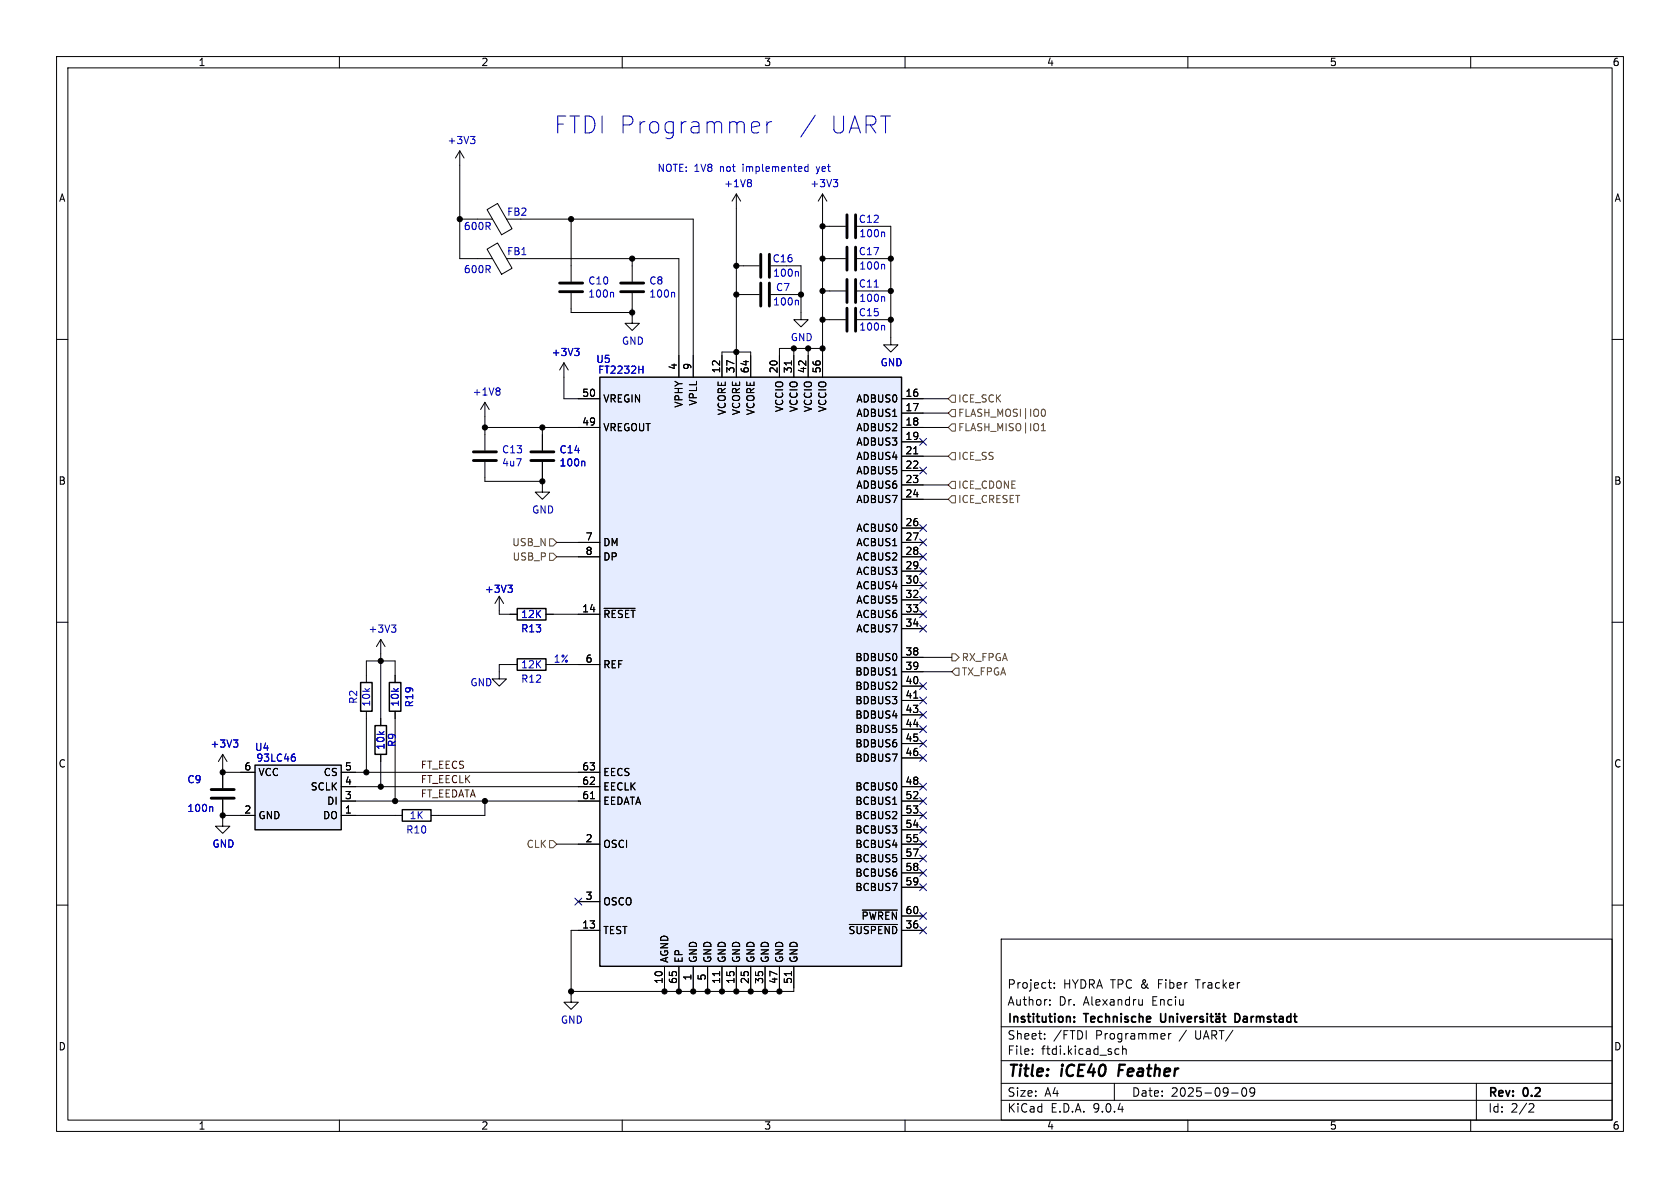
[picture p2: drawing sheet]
<svg xmlns="http://www.w3.org/2000/svg" width="297mm" height="210mm" viewBox="0 0 297 210" stroke-linecap="round" stroke-linejoin="round" font-family="sans-serif">
<g fill="none" stroke="#000" stroke-width=".18">
<path d="M10 10h277v190h-277zM12 12h273v186h-273zM60 10v2M110 10v2M160 10v2M210 10v2M260 10v2M10 60h2M285 60h2M10 110h2M90.2 117.5h1.2M96.5 117.5h1.3"/>
<path d="M285 110h2M10 160h2M177 166h108v32h-108zM185.3 173.7h.6M185.6 177.6v.1M185.6 176.8v.1M185.6 174.6l.3 .1M186.4 174.6v.1M186.4 173.8v.1M202 176.7v1M202 177.6l-.5 .1M285 160h2"/>
<path d="M60 198v2M110 198v2M160 198v2M177 194.5h108M177 191.5h108M177 187.5h108M177 181.5h108M182.5 186.3v.1M182.5 185.5v.1M184.7 183.6v.1M184.7 182.8v.1M192 182.2v1.5"/>
<path d="M197 191.5v3M197.2 186.3h.6M197.2 185.5h.6M198.5 185.5l.2-.1 .3 .1 .1 .9M198.5 184.9v1.5M206.6 182.7v1M207 182.7l-.3 .1-.1 .2M210 198v2M217.7 193.2h1.2M219.7 192.4l.2-.1a.81 .81 0 0 1 .6 .6 .81 .81 0 0 1-.3 .8l-.2 .1a.81 .81 0 0 1-.3-1.4zM221.8 192.9l-.3 .3h-.3l-.2-.3 .1-.5 .4-.1 .2 .1a.99 .99 0 0 1-.3 1.4h-.3M260 198v2"/>
<path d="M261 191.5v6.5M270.5 195.1l.5 .1 .2 .3-1 1.1h1"/>
</g>
<path d="M197.9 188.2l-.2 2" fill="none" stroke="#000" stroke-width=".4"/>
<g fill="none" stroke="#000" stroke-width=".3">
<path d="M189.9 179.8v.1M205.2 179.2v1.2l.3 .3 .4-.1 .2-.2v-1.2M206.8 179.7v1M206.8 179.8l.2-.1 .3 .1 .1 .9M208.1 179.2v.1M208.1 179.7v1M208.7 179.7l.4 1 .3-1M211.3 179.7v1M211.7 179.7l-.3 .1-.1 .2M212.7 179.8l-.4-.1-.2 .2 .1 .2 .5 .2v.3h-.6M213.4 179.2v.1M213.4 179.7v1"/>
<path d="M213.9 179.7h.6M214.1 179.2v1.3l.4 .2M215 179.8h.6v.9M215 179.2v.1M215.6 179.2v.1M216.1 179.7h.6M216.3 179.2v1.3l.4 .2M219.1 179.4l-.4-.2h-.4v1.5h.4l.4-.2M189.9 180.5v.2M209.9 180.2l.7-.2v-.2l-.5-.1-.2 .2 .1 .7h.6M215.6 180l-.5 .1a.29 .29 0 0 0-.2 .3 .29 .29 0 0 0 .2 .3l.5-.1"/>
</g>
<path d="M91.4 116.5h5.1v2h-5.1z" fill="none" stroke="#020000" stroke-width=".25"/>
<path d="M101 175.9v1.3h1.2l-1.2 1.2-1.3-1.2h1.3" fill="none" stroke="#020000" stroke-width=".18"/>
<path d="M45.1 135.3h15.2v11.4h-15.2z" fill="#e5ecff"/>
<path d="M91.4 107.6h5.1v2h-5.1zM45.1 135.3h15.2v11.4h-15.2zM63.8 120.7h2v5h-2zM66.3 128.3h2v5.1h-2zM68.8 120.7h2.1v5h-2.1zM71.1 143.1h5.1v2.1h-5.1z" fill="none" stroke="#020000" stroke-width=".25"/>
<g fill="none" stroke="#000" stroke-width=".18">
<path d="M84.5 38.7h2.5M84.5 45.7h2.5M101 47v2.8M101 51.8v2.8M111.8 47v2.8M111.8 51.8v2.8M131.4 52.1h2.8M131.4 47h2.8M136.3 52.1h2.8M146.7 45.7h2.8M146.7 51.4h2.8M146.7 56.5h2.8"/>
<path d="M146.7 40h2.8M85.7 76.8v2.8M95.9 76.8v2.8M85.7 81.7v2.8M95.9 81.7v2.8M64.8 119.4v1.3M69.8 119.4v1.3M90.2 108.6h1.2M96.5 108.6h1.3M39.4 136.5v2.8M42.5 136.5h2.6M60.3 136.5h2.6"/>
<path d="M60.3 139.1h2.6M64.8 125.7v1.3M67.3 127v1.3M67.3 133.4v1.2M69.8 125.7v1.3M39.4 141.4v2.7M42.5 144.1h2.6M60.3 141.6h2.6M60.3 144.1h2.6M69.8 144.1h1.3M76.2 144.1h1.3"/>
</g>
<g fill="none" stroke="#0000c2" stroke-width=".18">
<path d="M83.2 24.1h.8l-.5 .5M83.7 24.6l.3 .3v.3l-.3 .2M132.6 31.7l.3 .3-.3 .3 .3 .2v.3l-.3 .2M147.3 31.7h.8l-.4 .5M147.9 32.2l.2 .3v.3l-.2 .2M108.3 51.7l.2 .2v.6M119.1 51.7l.2 .2v.6M141 53.1l.2 .2v.6M141 48l.2 .2v.6M154.5 50.7h.8M156.2 52.4l.2 .2v.7M156.2 41l.2 .2v.7"/>
<path d="M156.2 46.7l.2 .2v.7M156.2 57.5l.2 .2v.7M88.2 68.6l.2 .2-.2 .3 .2 .3v.2l-.2 .2M101.6 61.6h.8l-.4 .5M102.1 62.1l.3 .2v.3l-.3 .3M103.2 81.5l.2 .2v.7M69.2 110.5h.8l-.4 .5M69.7 111l.3 .2v.3l-.3 .3M89.8 103.4h.8l-.5 .5M90.3 103.9l.3 .3v.3l-.3 .2M41.3 130.8h.7l-.4 .5M41.8 131.3l.2 .2v.3l-.2 .3"/>
<path d="M51.7 133.8h.3l.2 .2v.4l-.5 .2M51.9 133.3h.2M37.4 142.6l.2 .2v.7"/>
</g>
<g fill="none" stroke="#020000" stroke-width=".51">
<path d="M149.7 38v4M151.3 38v4M98.9 50h4.1M98.9 51.6h4.1M109.7 50h4.1M109.7 51.6h4.1M134.5 45v4M134.5 50v4.1M136 45v4M136 50v4.1M149.7 43.7v4.1M149.7 49.4v4.1"/>
<path d="M149.7 54.5v4M151.3 43.7v4.1M151.3 49.4v4.1M151.3 54.5v4M83.7 79.9h4.1M93.9 79.9h4M83.7 81.4h4.1M93.9 81.4h4M37.3 139.6h4.1M37.3 141.1h4.1"/>
</g>
<g fill="none" stroke="#020000" stroke-width=".18">
<path d="M81.3 26.7l-.8 1.2M81.3 26.7l.7 1.2M81.3 26.7v2.5M86.1 37.1l1.9-1.1 2.5 4.4-1.8 1.1zM87 38.7h.1M130.2 34.3l-.8 1.3M130.2 34.3l.7 1.3M130.2 34.3v2.5M145.4 34.3l-.7 1.3M145.4 34.3l.8 1.3M145.4 34.3v2.5M86.1 44l1.9-1 2.5 4.4-1.8 1.1z"/>
<path d="M87 45.7h.1M111.8 55.9v1.3h1.2l-1.2 1.2-1.3-1.2h1.3M141.6 55.2v1.3h1.3l-1.3 1.3-1.3-1.3h1.3M157.5 59.7v1.3h1.2l-1.2 1.2-1.3-1.2h1.3M85.7 71.1l-.7 1.3M85.7 71.1l.8 1.3M85.7 71.1v2.6M99.7 64.1l-.8 1.3M99.7 64.1l.8 1.3M99.7 64.1v2.6M95.9 85.7v1.3h1.3l-1.3 1.3-1.3-1.3h1.3M67.3 113l-.8 1.3"/>
<path d="M67.3 113l.8 1.3M67.3 113v2.6M88.3 118.7v1.3h1.2l-1.2 1.3-1.3-1.3h1.3M88.3 105.4l-.8 1.3M88.3 105.4l.7 1.3M88.3 105.4v2.6M39.4 133.4l-.8 1.2M39.4 133.4l.7 1.2M39.4 133.4v2.5M39.4 144.8v1.3h1.2l-1.2 1.2-1.3-1.2h1.3"/>
</g>
<path d="M106 66.7h53.4v104.1h-53.4z" fill="#e5ecff"/>
<path d="M106 66.7h53.4v104.1h-53.4z" fill="none" stroke="#020000" stroke-width=".25"/>
<g fill="none" stroke="#000" stroke-width=".18">
<path d="M81.3 29.2v16.5h3.2M81.3 38.7h3.2M92.1 38.7h30.5v28M101 38.7v8.3M130.2 36.8v29.9M145.4 36.8v29.9M92.1 45.7h27.9v21M101 54.6v.6h10.8M111.8 45.7v1.3M111.8 54.6v1.3M130.2 47h1.2M130.2 52.1h1.2"/>
<path d="M139.1 47h2.5v8.2M139.1 52.1h2.5M145.4 45.7h1.3M145.4 40h1.3M145.4 51.4h1.3M145.4 56.5h1.3M154.3 45.7h3.2M154.3 40h3.2v19.7M154.3 51.4h3.2M154.3 56.5h3.2M85.7 75.6h20.3M85.7 73.7v3.1"/>
<path d="M95.9 75.6v4M99.7 66.7v3.8h6.3M127.6 66.7v-4.5h5.1v4.5M139.9 63.8v.7M140.3 61.6v5.1M142.9 61.6v5.1M145.4 61.6h-7.6v5.1M159.4 70.5h8.2M159.4 75.6h8.2M159.4 73h8.2M159.4 78.1h3.8M85.7 84.5v.6h10.2"/>
<path d="M95.9 81.7v4M98.4 95.9h7.6M98.4 98.4h7.6M159.4 95.9h3.8M159.4 98.4h3.8M159.4 80.6h8.2M159.4 83.2h3.8M159.4 85.7h8.2M159.4 88.3h8.2M159.4 93.3h3.8M161.5 80.2h.8M64.8 119.4v-2.6h5v3.9"/>
<path d="M67.3 115.6v12.7M88.3 108v.6h3.1M90.2 117.5h-1.9v1.2M96.5 108.6h9.5M97.8 117.5h8.2M106.8 107.5h5.5M157.8 119.3h.7M159.4 108.6h3.8M159.4 101h3.8M159.4 103.5h3.8M159.4 106h3.8M159.4 111.1h3.8"/>
<path d="M159.4 116.2h8.9M159.4 118.7h8.9M39.4 136.5h5.7M39.4 135.9v3.4M60.3 136.5h45.7M60.3 139.1h45.7M64.8 127v9.5M67.3 133.4v5.7M69.8 125.7v15.9M159.4 139.1h3.8M159.4 121.3h3.8M159.4 123.8h3.8"/>
<path d="M159.4 126.4h3.8M159.4 128.9h3.8M159.4 131.4h3.8M159.4 134h3.8M161.5 123.4h.8M39.4 144.1h5.7M39.4 141.4v3.4M60.3 141.6h45.7M60.3 144.1h9.5M85.7 141.6v2.5h-8.2M98.4 149.2h7.6M102.2 159.4h3.8"/>
<path d="M104.4 141.2h.7M157.8 142.2h.7M159.4 141.6h3.8M159.4 149.2h3.8M159.4 144.1h3.8M159.4 146.7h3.8M159.4 151.8h3.8M159.4 154.3h3.8M159.4 156.8h3.8M106 164.5h-5v11.4M117.5 170.8v4.5M120 170.8v4.5"/>
<path d="M122.6 170.8v4.5M125.1 170.8v4.5M127.2 171.8v.7M127.6 170.8v4.5M130.2 170.8v4.5M132.7 170.8v4.5M135.3 170.8v4.5M137.8 170.8v4.5M139.9 171.8v.7M140.3 170.8v4.5h-39.3M150.1 163.4h8.5M152.4 160.9h6.2"/>
<path d="M159.4 164.5h3.8M159.4 161.9h3.8"/>
</g>
<g fill="none" stroke="#0000c2" stroke-width=".18">
<path d="M133.9 21.5l.2 .1 .2 .6-1.4 .3M134.1 23.4l-.2 .1M135.6 21.5v2M136.4 21.5a.77 .77 0 0 0-.8 .6M142.9 29v1.3M142.9 29.5h-.4l-.3 .2 .2 .5h.5M144.1 20.4l-2.5 3.8M101.6 61.6h.8l-.4 .5M102.1 62.1l.3 .2v.3l-.3 .3M112.9 65.3h.8M113.7 64.7v1.3M103.2 81.5l.2 .2v.7"/>
<path d="M89.8 103.4h.8l-.5 .5M90.3 103.9l.3 .3v.3l-.3 .2M41.3 130.8h.7l-.4 .5M41.8 131.3l.2 .2v.3l-.2 .3M51.7 133.8h.3l.2 .2v.4l-.5 .2M51.9 133.3h.2M37.4 142.6l.2 .2v.7"/>
</g>
<g fill="none" stroke="#725600" stroke-width=".18">
<path d="M168.3 69.9h.6v1.2h-.6l-.7-.6zM168.3 72.4h.6v1.3h-.6l-.7-.7zM168.3 74.9h.6v1.3h-.6l-.7-.6zM184.1 76.1h.7M184.1 75.2l.3-.3v1.2M184.3 72.4l.1-.1a.68 .68 0 0 1 .4 .7 .68 .68 0 0 1-.4 .6l-.1-.1M97.2 95.3h.6l.6 .6-.6 .6h-.6zM97.2 97.8h.6l.6 .6-.6 .7h-.6zM168.3 85.1h.6v1.3h-.6l-.7-.7zM168.3 87.6h.6v1.3h-.6l-.7-.6zM168.3 80h.6v1.3h-.6l-.7-.7zM168.3 115.6h.6l.6 .6-.6 .6h-.6z"/>
<path d="M168.9 118.1h.6v1.3h-.6l-.6-.7zM97.2 148.6h.6l.6 .6-.6 .7h-.6z"/>
</g>
<g fill="none" stroke="#000084" stroke-width=".18">
<path d="M162.6 77.5l1.2 1.2M163.8 77.5l-1.2 1.2M162.6 97.8l1.2 1.2M162.6 82.6l1.2 1.2M162.6 92.7l1.2 1.3M162.6 95.3l1.2 1.2M163.8 97.8l-1.2 1.2M163.8 82.6l-1.2 1.2M163.8 92.7l-1.2 1.3M163.8 95.3l-1.2 1.2M162.6 100.4l1.2 1.2M162.6 102.9l1.2 1.2"/>
<path d="M162.6 105.4l1.2 1.3M162.6 108l1.2 1.2M162.6 110.5l1.2 1.2M163.8 100.4l-1.2 1.2M163.8 102.9l-1.2 1.2M163.8 105.4l-1.2 1.3M163.8 108l-1.2 1.2M163.8 110.5l-1.2 1.2M162.6 120.7l1.2 1.2M162.6 123.2l1.2 1.2M162.6 125.8l1.2 1.2M162.6 128.3l1.2 1.2"/>
<path d="M162.6 130.8l1.2 1.3M162.6 133.4l1.2 1.2M162.6 138.5l1.2 1.2M163.8 120.7l-1.2 1.2M163.8 123.2l-1.2 1.2M163.8 125.8l-1.2 1.2M163.8 128.3l-1.2 1.2M163.8 130.8l-1.2 1.3M163.8 133.4l-1.2 1.2M163.8 138.5l-1.2 1.2M101.6 158.8l1.2 1.2M102.8 158.8l-1.2 1.2"/>
<path d="M162.6 146.1l1.2 1.2M162.6 148.6l1.2 1.2M162.6 151.2l1.2 1.2M162.6 153.7l1.2 1.2M162.6 156.2l1.2 1.3M162.6 141l1.2 1.2M162.6 143.5l1.2 1.3M163.8 146.1l-1.2 1.2M163.8 148.6l-1.2 1.2M163.8 151.2l-1.2 1.2M163.8 153.7l-1.2 1.2M163.8 156.2l-1.2 1.3"/>
<path d="M163.8 141l-1.2 1.2M163.8 143.5l-1.2 1.3M162.6 163.9l1.2 1.2M162.6 161.3l1.2 1.2M163.8 163.9l-1.2 1.2M163.8 161.3l-1.2 1.2"/>
</g>
<g fill="#000" stroke="#000" stroke-width=".18">
<circle cx="81.3" cy="38.7" r=".46"/>
<circle cx="101" cy="38.7" r=".46"/>
<circle cx="111.8" cy="55.2" r=".46"/>
<circle cx="111.8" cy="45.7" r=".46"/>
<circle cx="130.2" cy="52.1" r=".46"/>
<circle cx="130.2" cy="47" r=".46"/>
<circle cx="141.6" cy="52.1" r=".46"/>
<circle cx="145.4" cy="40" r=".46"/>
<circle cx="145.4" cy="45.7" r=".46"/>
<circle cx="145.4" cy="56.5" r=".46"/>
<circle cx="145.4" cy="51.4" r=".46"/>
<circle cx="157.5" cy="45.7" r=".46"/>
<circle cx="157.5" cy="51.4" r=".46"/>
<circle cx="157.5" cy="56.5" r=".46"/>
<circle cx="85.7" cy="75.6" r=".46"/>
<circle cx="95.9" cy="75.6" r=".46"/>
<circle cx="130.2" cy="62.2" r=".46"/>
<circle cx="140.3" cy="61.6" r=".46"/>
<circle cx="142.9" cy="61.6" r=".46"/>
<circle cx="145.4" cy="61.6" r=".46"/>
<circle cx="95.9" cy="85.1" r=".46"/>
<circle cx="67.3" cy="116.8" r=".46"/>
<circle cx="39.4" cy="136.5" r=".46"/>
<circle cx="64.8" cy="136.5" r=".46"/>
<circle cx="67.3" cy="139.1" r=".46"/>
<circle cx="39.4" cy="144.1" r=".46"/>
<circle cx="69.8" cy="141.6" r=".46"/>
<circle cx="85.7" cy="141.6" r=".46"/>
<circle cx="101" cy="175.3" r=".46"/>
<circle cx="117.5" cy="175.3" r=".46"/>
<circle cx="120" cy="175.3" r=".46"/>
<circle cx="122.6" cy="175.3" r=".46"/>
<circle cx="125.1" cy="175.3" r=".46"/>
<circle cx="127.6" cy="175.3" r=".46"/>
<circle cx="130.2" cy="175.3" r=".46"/>
<circle cx="132.7" cy="175.3" r=".46"/>
<circle cx="135.3" cy="175.3" r=".46"/>
<circle cx="137.8" cy="175.3" r=".46"/>
</g>
<g font-size="4.2" fill="#0000c2">
<text x="97.8" y="23.9">FTDI Programmer</text>
<text x="146" y="23.9">UART</text>
</g>
<g font-size="2.8">
<text x="178" y="190.9">Title:</text>
<text x="187.7" y="190.9">iCE40</text>
<text x="198.6" y="190.9">Feather</text>
</g>
<g font-size="2.1">
<text x="178" y="178">Author:</text>
<text x="178" y="175">Project:</text>
<text x="187.2" y="178">Dr.</text>
<text x="187.9" y="175">HYDRA TPC &amp;</text>
<text x="191.6" y="178">Alexandru</text>
<text x="203.8" y="178">Enciu</text>
<text x="205" y="175">Fiber</text>
<text x="211.9" y="175">Tracker</text>
<text x="178" y="184">Sheet:</text>
<text x="178" y="181.2">Institution:</text>
<text x="186.2" y="184">/FTDI</text>
<text x="191.8" y="181.2">Technische</text>
<text x="193.7" y="184">Programmer</text>
<text x="208.7" y="184">/</text>
<text x="211.6" y="184">UART/</text>
<text x="219.6" y="181.2">Darmstadt</text>
<text x="178" y="186.7">File:</text>
<text x="184.1" y="186.7">ftdi.kicad_sch</text>
<text x="178" y="196.9">KiCad</text>
<text x="178" y="194.1">Size:</text>
<text x="184.7" y="194.1">A4</text>
<text x="185.7" y="196.9">E.D.A.</text>
<text x="193.3" y="196.9">9.0.4</text>
<text x="200" y="194.1">Date:</text>
<text x="207" y="194.1">2025-09-09</text>
<text x="263" y="194.3">Rev:</text>
<text x="263" y="196.9">Id:</text>
<text x="267.1" y="196.9">2/2</text>
<text x="269.4" y="194.3">0.2</text>
</g>
<g font-size="1.8">
<text x="35" y="11.9">1</text>
<text x="85" y="11.9">2</text>
<text x="135" y="11.9">3</text>
<text x="185" y="11.9">4</text>
<text x="235" y="11.9">5</text>
<text x="285" y="11.9">6</text>
<text x="10.3" y="35.9">A</text>
<text x="285.3" y="35.9">A</text>
<text x="119.8" y="65.5" transform="rotate(-90 119.8 65.5)">4</text>
<text x="122.3" y="65.5" transform="rotate(-90 122.3 65.5)">9</text>
<text x="102.8" y="70.2">50</text>
<text x="106.6" y="71.3">VREGIN</text>
<text x="123.4" y="71.8" transform="rotate(-90 123.4 71.8)">VPLL</text>
<text x="127.4" y="66.1" transform="rotate(-90 127.4 66.1)">12</text>
<text x="129.9" y="66.1" transform="rotate(-90 129.9 66.1)">37</text>
<text x="132.5" y="66.1" transform="rotate(-90 132.5 66.1)">64</text>
<text x="137.5" y="66.1" transform="rotate(-90 137.5 66.1)">20</text>
<text x="140.1" y="66.1" transform="rotate(-90 140.1 66.1)">31</text>
<text x="142.6" y="66.1" transform="rotate(-90 142.6 66.1)">42</text>
<text x="145.2" y="66.1" transform="rotate(-90 145.2 66.1)">56</text>
<text x="151.3" y="71.3">ADBUS0</text>
<text x="160" y="70.2">16</text>
<text x="102.8" y="75.3">49</text>
<text x="106.6" y="76.4">VREGOUT</text>
<text x="120.9" y="72.2" transform="rotate(-90 120.9 72.2)">VPHY</text>
<text x="128.5" y="73.5" transform="rotate(-90 128.5 73.5)">VCORE</text>
<text x="131" y="73.5" transform="rotate(-90 131 73.5)">VCORE</text>
<text x="133.6" y="73.5" transform="rotate(-90 133.6 73.5)">VCORE</text>
<text x="138.7" y="73" transform="rotate(-90 138.7 73)">VCCIO</text>
<text x="141.2" y="73" transform="rotate(-90 141.2 73)">VCCIO</text>
<text x="143.7" y="73" transform="rotate(-90 143.7 73)">VCCIO</text>
<text x="146.3" y="73" transform="rotate(-90 146.3 73)">VCCIO</text>
<text x="151.3" y="73.9">ADBUS1</text>
<text x="151.3" y="76.4">ADBUS2</text>
<text x="160" y="72.8">17</text>
<text x="160" y="75.3">18</text>
<text x="160" y="77.9">19</text>
<text x="151.3" y="79">ADBUS3</text>
<text x="151.3" y="81.5">ADBUS4</text>
<text x="160" y="80.4">21</text>
<text x="160" y="82.9">22</text>
<text x="10.3" y="85.9">B</text>
<text x="151.3" y="84">ADBUS5</text>
<text x="151.3" y="86.6">ADBUS6</text>
<text x="151.3" y="89.1">ADBUS7</text>
<text x="160" y="85.5">23</text>
<text x="160" y="88">24</text>
<text x="285.3" y="85.9">B</text>
<text x="103.4" y="95.6">7</text>
<text x="151.3" y="94.2">ACBUS0</text>
<text x="160" y="93.1">26</text>
<text x="160" y="95.6">27</text>
<text x="103.4" y="98.2">8</text>
<text x="106.6" y="96.7">DM</text>
<text x="106.6" y="99.3">DP</text>
<text x="151.3" y="96.7">ACBUS1</text>
<text x="151.3" y="99.3">ACBUS2</text>
<text x="151.3" y="101.8">ACBUS3</text>
<text x="160" y="98.2">28</text>
<text x="160" y="100.7">29</text>
<text x="151.3" y="104.4">ACBUS4</text>
<text x="151.3" y="106.9">ACBUS5</text>
<text x="160" y="103.3">30</text>
<text x="160" y="105.8">32</text>
<text x="102.8" y="108.3">14</text>
<text x="106.6" y="109.4">~{RESET}</text>
<text x="151.3" y="109.4">ACBUS6</text>
<text x="151.3" y="112">ACBUS7</text>
<text x="160" y="108.3">33</text>
<text x="160" y="110.9">34</text>
<text x="103.4" y="117.2">6</text>
<text x="106.6" y="118.3">REF</text>
<text x="151.1" y="117.1">BDBUS0</text>
<text x="151.1" y="119.6">BDBUS1</text>
<text x="160" y="116">38</text>
<text x="160" y="118.5">39</text>
<text x="151.1" y="122.1">BDBUS2</text>
<text x="151.1" y="124.7">BDBUS3</text>
<text x="160" y="121">40</text>
<text x="160" y="123.6">41</text>
<text x="151.1" y="127.2">BDBUS4</text>
<text x="151.1" y="129.8">BDBUS5</text>
<text x="160" y="126.1">43</text>
<text x="160" y="128.7">44</text>
<text x="160" y="131.2">45</text>
<text x="10.3" y="135.9">C</text>
<text x="43.1" y="136.3">6</text>
<text x="45.6" y="137.4">VCC</text>
<text x="57.1" y="137.4">CS</text>
<text x="60.9" y="136.3">5</text>
<text x="102.8" y="136.3">63</text>
<text x="106.6" y="137.4">EECS</text>
<text x="151.1" y="132.3">BDBUS6</text>
<text x="151.1" y="134.8">BDBUS7</text>
<text x="160" y="133.7">46</text>
<text x="285.3" y="135.9">C</text>
<text x="43.1" y="143.9">2</text>
<text x="54.8" y="139.9">SCLK</text>
<text x="57.7" y="142.5">DI</text>
<text x="60.9" y="138.8">4</text>
<text x="60.9" y="141.4">3</text>
<text x="60.9" y="143.9">1</text>
<text x="102.8" y="138.8">62</text>
<text x="102.8" y="141.4">61</text>
<text x="106.6" y="139.9">EECLK</text>
<text x="106.6" y="142.5">EEDATA</text>
<text x="151.1" y="139.9">BCBUS0</text>
<text x="151.1" y="142.5">BCBUS1</text>
<text x="160" y="138.8">48</text>
<text x="160" y="141.4">52</text>
<text x="160" y="143.9">53</text>
<text x="45.6" y="145">GND</text>
<text x="57" y="145">DO</text>
<text x="103.4" y="149">2</text>
<text x="151.1" y="145">BCBUS2</text>
<text x="151.1" y="147.5">BCBUS3</text>
<text x="160" y="146.4">54</text>
<text x="160" y="149">55</text>
<text x="106.6" y="150.1">OSCI</text>
<text x="151.1" y="150.1">BCBUS4</text>
<text x="151.1" y="152.6">BCBUS5</text>
<text x="151.1" y="155.2">BCBUS6</text>
<text x="160" y="151.5">57</text>
<text x="160" y="154.1">58</text>
<text x="103.4" y="159.1">3</text>
<text x="106.6" y="160.2">OSCO</text>
<text x="151.1" y="157.7">BCBUS7</text>
<text x="160" y="156.6">59</text>
<text x="160" y="161.7">60</text>
<text x="102.8" y="164.2">13</text>
<text x="106.6" y="165.3">TEST</text>
<text x="149.9" y="165.3">~{SUSPEND}</text>
<text x="152.2" y="162.8">~{PWREN}</text>
<text x="160" y="164.2">36</text>
<text x="118.3" y="170.3" transform="rotate(-90 118.3 170.3)">AGND</text>
<text x="120.9" y="170.3" transform="rotate(-90 120.9 170.3)">EP</text>
<text x="122.3" y="173.4" transform="rotate(-90 122.3 173.4)">1</text>
<text x="123.4" y="170.3" transform="rotate(-90 123.4 170.3)">GND</text>
<text x="124.8" y="173.4" transform="rotate(-90 124.8 173.4)">5</text>
<text x="126" y="170.3" transform="rotate(-90 126 170.3)">GND</text>
<text x="128.5" y="170.3" transform="rotate(-90 128.5 170.3)">GND</text>
<text x="131" y="170.3" transform="rotate(-90 131 170.3)">GND</text>
<text x="133.6" y="170.3" transform="rotate(-90 133.6 170.3)">GND</text>
<text x="136.1" y="170.3" transform="rotate(-90 136.1 170.3)">GND</text>
<text x="138.7" y="170.3" transform="rotate(-90 138.7 170.3)">GND</text>
<text x="141.2" y="170.3" transform="rotate(-90 141.2 170.3)">GND</text>
<text x="117.2" y="174" transform="rotate(-90 117.2 174)">10</text>
<text x="119.8" y="174" transform="rotate(-90 119.8 174)">65</text>
<text x="127.4" y="174" transform="rotate(-90 127.4 174)">11</text>
<text x="129.9" y="174" transform="rotate(-90 129.9 174)">15</text>
<text x="132.5" y="174" transform="rotate(-90 132.5 174)">25</text>
<text x="135" y="174" transform="rotate(-90 135 174)">35</text>
<text x="137.5" y="174" transform="rotate(-90 137.5 174)">47</text>
<text x="140.1" y="174" transform="rotate(-90 140.1 174)">51</text>
<text x="10.3" y="185.9">D</text>
<text x="285.3" y="185.9">D</text>
<text x="35" y="199.9">1</text>
<text x="85" y="199.9">2</text>
<text x="135" y="199.9">3</text>
<text x="185" y="199.9">4</text>
<text x="235" y="199.9">5</text>
<text x="285" y="199.9">6</text>
</g>
<g font-size="1.8" fill="#0000c2">
<text x="79" y="25.7">+3V3</text>
<text x="116.1" y="30.6">NOTE: 1V8</text>
<text x="127.4" y="30.6">not</text>
<text x="127.9" y="33.3">+1V8</text>
<text x="131.6" y="30.6">implemented</text>
<text x="143.2" y="33.3">+3V3</text>
<text x="144.8" y="30.6">yet</text>
<text x="81.9" y="40.9">600R</text>
<text x="89.6" y="38.3">FB2</text>
<text x="151.7" y="39.6">C12</text>
<text x="89.6" y="45.3">FB1</text>
<text x="136.5" y="46.6">C16</text>
<text x="151.7" y="45.3">C17</text>
<text x="151.8" y="47.9">100n</text>
<text x="151.8" y="42.1">100n</text>
<text x="81.9" y="48.5">600R</text>
<text x="103.9" y="52.8">100n</text>
<text x="103.9" y="50.5">C10</text>
<text x="114.7" y="50.5">C8</text>
<text x="114.7" y="52.8">100n</text>
<text x="136.6" y="49.1">100n</text>
<text x="137.1" y="51.7">C7</text>
<text x="151.7" y="51">C11</text>
<text x="151.8" y="53.6">100n</text>
<text x="136.6" y="54.2">100n</text>
<text x="151.7" y="56.1">C15</text>
<text x="151.8" y="58.6">100n</text>
<text x="97.4" y="63.1">+3V3</text>
<text x="105.3" y="64.4">U5</text>
<text x="109.9" y="61.1">GND</text>
<text x="139.7" y="60.5">GND</text>
<text x="155.6" y="64.9">GND</text>
<text x="83.5" y="70.1">+1V8</text>
<text x="105.6" y="66.3">FT2232H</text>
<text x="88.7" y="80.3">C13</text>
<text x="88.7" y="82.7">4u7</text>
<text x="98.8" y="82.7">100n</text>
<text x="98.8" y="80.3">C14</text>
<text x="94" y="91">GND</text>
<text x="85.6" y="105">+3V3</text>
<text x="65" y="112">+3V3</text>
<text x="92" y="112">R13</text>
<text x="92" y="109.4">12K</text>
<text x="92" y="118.3">12K</text>
<text x="97.8" y="117.2">1%</text>
<text x="63.3" y="124.5" transform="rotate(-90 63.3 124.5)">R2</text>
<text x="65.6" y="125" transform="rotate(-90 65.6 125)">10k</text>
<text x="70.7" y="125" transform="rotate(-90 70.7 125)">10k</text>
<text x="73.3" y="125.1" transform="rotate(-90 73.3 125.1)">R19</text>
<text x="83.1" y="121.5">GND</text>
<text x="92" y="120.9">R12</text>
<text x="37.1" y="132.4">+3V3</text>
<text x="45" y="132.9">U4</text>
<text x="45.2" y="134.8">93LC46</text>
<text x="68.2" y="132.6" transform="rotate(-90 68.2 132.6)">10k</text>
<text x="70.2" y="132.2" transform="rotate(-90 70.2 132.2)">R9</text>
<text x="33" y="138.7">C9</text>
<text x="33" y="143.7">100n</text>
<text x="71.7" y="147.5">R10</text>
<text x="72.3" y="145">1K</text>
<text x="37.5" y="150">GND</text>
<text x="99.1" y="181.2">GND</text>
</g>
<g font-size="1.8" fill="#725600">
<text x="169.3" y="71.3">ICE_SCK</text>
<text x="169.3" y="73.9">FLASH_MOSI|IO0</text>
<text x="169.3" y="76.4">FLASH_MISO|IO1</text>
<text x="169.3" y="81.5">ICE_SS</text>
<text x="169.3" y="86.6">ICE_CDONE</text>
<text x="169.3" y="89.1">ICE_CRESET</text>
<text x="90.5" y="96.7">USB_N</text>
<text x="90.5" y="99.3">USB_P</text>
<text x="169.9" y="119.6">TX_FPGA</text>
<text x="169.9" y="117.1">RX_FPGA</text>
<text x="93" y="150.1">CLK</text>
</g>
<g font-size="1.8" fill="#840000">
<text x="74.3" y="136">FT_EECS</text>
<text x="74.3" y="138.5">FT_EECLK</text>
<text x="74.3" y="141.1">FT_EEDATA</text>
</g>
</svg>
